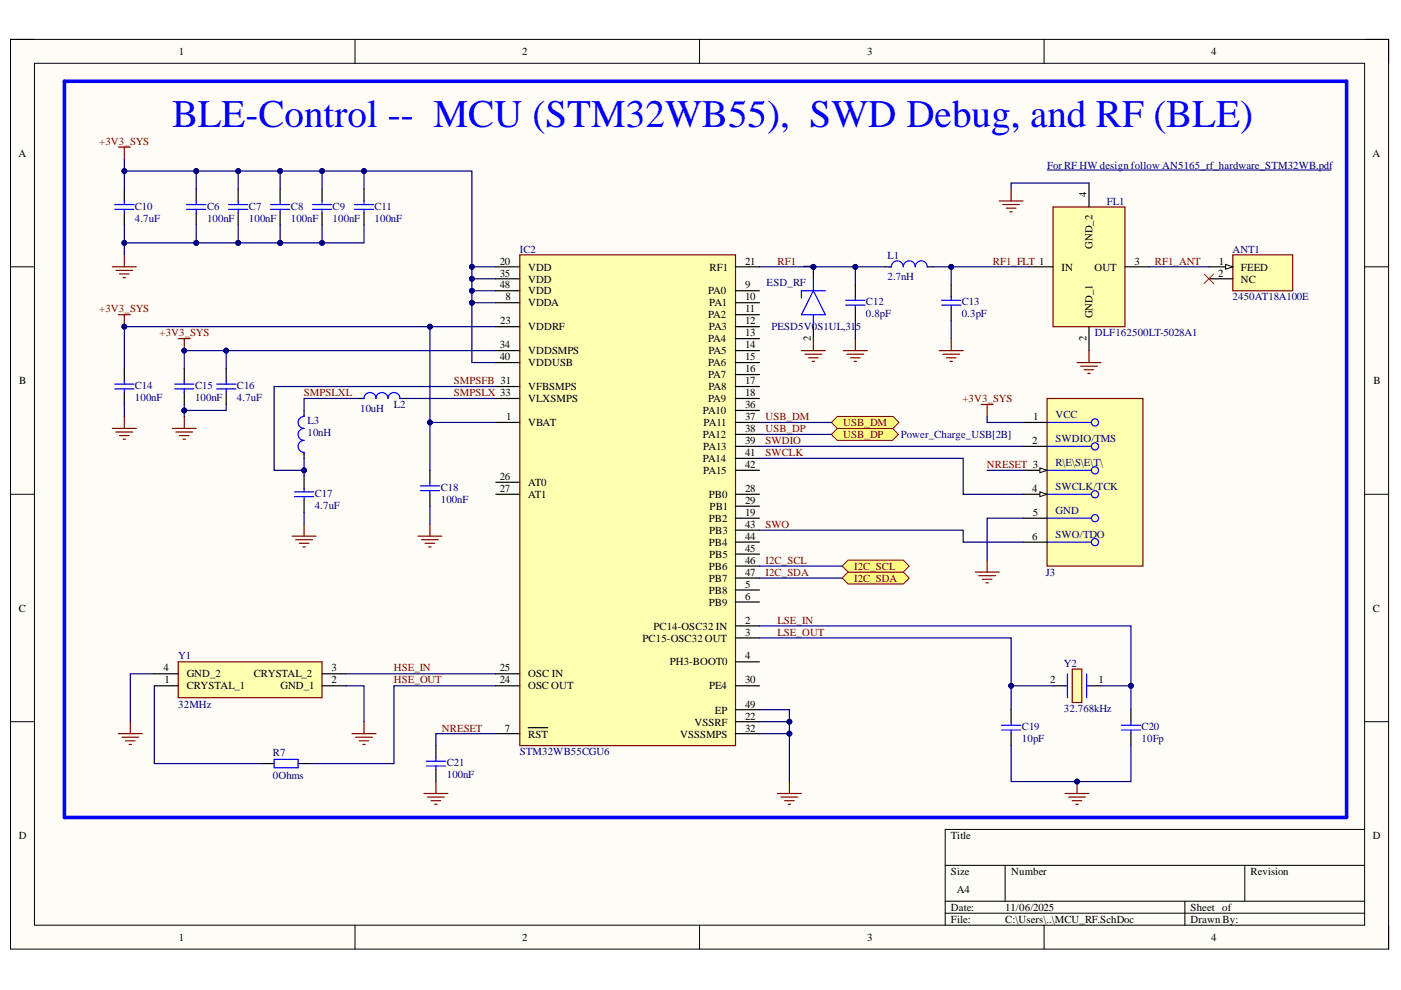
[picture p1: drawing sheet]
<svg xmlns="http://www.w3.org/2000/svg" width="297mm" height="210mm" viewBox="0 0 297 210" stroke-linecap="round" stroke-linejoin="round" font-family="sans-serif">
<path d="M2.2 8.4h292.2v192.8h-292.2z" fill-rule="evenodd" fill="#fffcf8"/>
<path d="M2.2 8.4h292.2v192.8h-292.2z" fill="none" stroke="#000" stroke-width=".21"/>
<path d="M7.3 13.4h282v182.8h-282z" fill-rule="evenodd" fill="#fffcf8"/>
<g fill="none" stroke="#000" stroke-width=".21">
<path d="M2.2 8.3h5.1M7.3 13.4h282v182.8h-282zM75.3 8.3v5.1M148.3 8.3v5.1M221.4 8.4v5M289.3 8.4h5.1v5M2.2 56.6h5.1M289.3 56.6h5.1M2.2 104.8h5.1M289.3 104.8h5.1M2.2 153h5.1M289.3 153h5.1"/>
<path d="M289.3 175.9h-88.9v20.3M75.3 196.2v5M148.3 196.2v5M200.4 183.5h88.9M200.4 191.1h88.9M200.4 193.6h88.9M213.1 183.5v7.6M221.4 196.2v5M251.2 191.1v5.1M263.9 183.5v7.6M294.4 196.2v5"/>
</g>
<path d="M110.2 54h45.7v104.1h-45.7z" fill-rule="evenodd" fill="#ffffb0"/>
<path d="M25.1 31.2h2.5M26.4 31.2v2.5M23.8 56.6h5.1M24.6 57.3h3.5M25.3 58.1h2.1M26.1 58.9h.5M26.4 54v2.6M110.2 54h45.7v104.1h-45.7zM37.8 71.8h2.5M39.1 71.8v2.5" fill="none" stroke="#800000" stroke-width=".25"/>
<g fill="none" stroke="#000" stroke-width=".25">
<path d="M26.4 40.1v2.5M26.4 45.2v2.5M41.6 40.1v2.5M41.6 45.2v2.5M50.5 40.1v2.5M50.5 45.2v2.5M59.4 40.1v2.5M59.4 45.2v2.5M68.3 40.1v2.5M68.3 45.2v2.5M105.1 56.6h5.1M105.1 59.1h5.1"/>
<path d="M155.9 56.6h5.1M105.1 61.6h5.1M105.1 64.2h5.1M105.1 69.3h5.1M105.1 74.3h5.1M105.1 76.9h5.1M155.9 61.6h5.1M155.9 64.2h5.1M155.9 69.3h5.1M155.9 74.3h5.1M155.9 76.9h5.1M155.9 66.7h5.1"/>
<path d="M155.9 71.8h5.1M155.9 79.4h5.1M105.1 82h5.1M105.1 84.5h5.1M105.1 89.6h5.1M155.9 82h5.1M155.9 84.5h5.1M155.9 87h5.1M155.9 89.6h5.1M155.9 92.1h5.1M155.9 94.6h5.1M155.9 97.2h5.1"/>
<path d="M155.9 99.7h5.1M105.1 104.8h5.1M105.1 102.3h5.1M155.9 104.8h5.1M155.9 107.3h5.1M155.9 109.9h5.1M155.9 112.4h5.1M155.9 114.9h5.1M155.9 117.5h5.1M155.9 132.7h5.1M155.9 135.2h5.1M155.9 120h5.1"/>
<path d="M155.9 122.6h5.1M155.9 125.1h5.1M155.9 127.6h5.1M105.1 155.6h5.1M105.1 145.4h5.1M105.1 142.9h5.1M112 154.3h4.1M155.9 153h5.1M155.9 155.6h5.1M155.9 150.5h5.1M155.9 140.3h5.1M155.9 145.4h5.1"/>
</g>
<g fill="none" stroke="#00f" stroke-width=".25">
<path d="M24.3 43.4h4.1M24.3 44.4h4.1M26.4 42.6v.8M26.4 44.4v.8M39.6 43.4h4M39.6 44.4h4M41.6 42.6v.8M41.6 44.4v.8M48.5 43.4h4M48.5 44.4h4M50.5 42.6v.8M50.5 44.4v.8"/>
<path d="M57.4 43.4h4M57.4 44.4h4M59.4 42.6v.8M59.4 44.4v.8M66.3 43.4h4M66.3 44.4h4M68.3 42.6v.8M68.3 44.4v.8"/>
</g>
<circle cx="39.1" cy="74.3" r=".51" fill="#000080"/>
<circle cx="39.1" cy="74.3" r=".51" fill="none" stroke="#000080" stroke-width=".21"/>
<g fill="none" stroke="#800000" stroke-width=".25">
<path d="M25.1 66.7h2.5M26.4 66.7v2.6M23.8 90.8h5.1M24.6 91.6h3.5M25.3 92.4h2.1M26.1 93.1h.5M26.4 88.3v2.5M36.5 90.8h5.1M37.3 91.6h3.5M38 92.4h2.1M38.8 93.1h.5M39.1 88.3v2.5"/>
<path d="M61.9 113.7h5.1M62.7 114.4h3.6M63.5 115.2h2M64.2 116h.5M64.5 111.1v2.6M88.6 113.7h5.1M89.4 114.4h3.5M90.1 115.2h2.1M90.9 116h.5M91.2 111.1v2.6M164.8 168.2h5.1M165.6 169h3.5"/>
<path d="M166.4 169.8h2M167.1 170.5h.5M167.4 165.7v2.5"/>
</g>
<g fill="none" stroke="#000" stroke-width=".25">
<path d="M77.2 40.1v2.5M77.2 45.2v2.5M26.4 78.1v2.6M39.1 78.1v2.6M48 78.1v2.6M26.4 83.2v2.6M39.1 83.2v2.6M48 83.2v2.6M64.5 87v1.3M64.5 95.9v1.3M75.9 84.5h1.3M84.8 84.5h1.3"/>
<path d="M91.2 99.7v2.6M64.5 101v2.5M64.5 106.1v2.5M91.2 104.8v2.5"/>
</g>
<g fill="none" stroke="#00f" stroke-width=".25">
<path d="M75.1 43.4h4.1M75.1 44.4h4.1M77.2 42.6v.8M77.2 44.4v.8M24.3 81.4h4.1M24.3 82.5h4.1M26.4 80.7v.7M26.4 82.5v.7M37 81.4h4.1M37 82.5h4.1M39.1 80.7v.7M39.1 82.5v.7"/>
<path d="M45.9 81.4h4.1M45.9 82.5h4.1M48 80.7v.7M48 82.5v.7M64.5 88v.3a1.27 1.27 0 0 0-1.3 1.3 1.27 1.27 0 0 0 1.3 1.2 1.27 1.27 0 0 0-1.3 1.3 1.27 1.27 0 0 0 1.3 1.3 1.27 1.27 0 0 0-1.3 1.2 1.27 1.27 0 0 0 1.3 1.3v.5M76.7 84.5h.5a1.27 1.27 0 0 1 1.2-1.3 1.27 1.27 0 0 1 1.3 1.3 1.27 1.27 0 0 1 1.3-1.3 1.27 1.27 0 0 1 1.3 1.3 1.27 1.27 0 0 1 1.2-1.3 1.27 1.27 0 0 1 1.3 1.3h.3M62.4 104.3h4.1M62.4 105.3h4.1M64.5 103.5v.8M64.5 105.3v.8M89.1 103h4.1M89.1 104h4.1"/>
<path d="M91.2 102.3v.7M91.2 104v.8"/>
</g>
<circle cx="26.4" cy="69.3" r=".51" fill="#000080"/>
<circle cx="26.4" cy="69.3" r=".51" fill="none" stroke="#000080" stroke-width=".21"/>
<path d="M37.8 140.3h30.5v7.6h-30.5z" fill-rule="evenodd" fill="#ffffb0"/>
<path d="M25.1 155.6h5.1M25.9 156.3h3.5M26.6 157.1h2M27.4 157.8h.5M27.6 153v2.6M37.8 140.3h30.5v7.6h-30.5zM74.6 155.6h5.1M75.4 156.3h3.6M76.2 157.1h2M76.9 157.8h.5M77.2 153v2.6" fill="none" stroke="#800000" stroke-width=".25"/>
<path d="M32.7 145.4h5.1M32.7 142.9h5.1M68.3 145.4h5.1M68.3 142.9h5.1" fill="none" stroke="#000" stroke-width=".25"/>
<path d="M227.3 141.9h2.1v7.1h-2.1z" fill-rule="evenodd" fill="#ffffb0"/>
<path d="M227.3 141.9h2.1v7.1h-2.1zM225.8 168.2h5.1M226.6 169h3.5M227.3 169.8h2.1M228.1 170.5h.5M228.4 165.7v2.5" fill="none" stroke="#800000" stroke-width=".25"/>
<path d="M214.4 150.5v2.5M214.4 155.6v2.5M223.3 145.4h2.5M230.9 145.4h2.5M239.8 150.5v2.5M239.8 155.6v2.5" fill="none" stroke="#000" stroke-width=".25"/>
<path d="M212.3 153.8h4.1M212.3 154.8h4.1M214.4 153v.8M214.4 154.8v.8M225.8 145.4h.5M226.3 142.9v5M230.4 142.9v5M230.4 145.4h.5M237.7 153.8h4.1M237.7 154.8h4.1M239.8 153v.8M239.8 154.8v.8" fill="none" stroke="#00f" stroke-width=".25"/>
<circle cx="228.3" cy="165.7" r=".51" fill="#000080"/>
<g fill="none" stroke="#000080" stroke-width=".21">
<path d="M222 36.1h60.2"/>
<circle cx="228.3" cy="165.7" r=".51"/>
</g>
<path d="M181.4 60.4v2.5M181.4 65.5v2.5M201.7 60.4v2.5M201.7 65.5v2.5" fill="none" stroke="#000" stroke-width=".25"/>
<path d="M179.3 63.7h4.1M179.3 64.7h4.1M181.4 62.9v.8M181.4 64.7v.8M199.6 63.7h4.1M199.6 64.7h4.1M201.7 62.9v.8M201.7 64.7v.8" fill="none" stroke="#00f" stroke-width=".25"/>
<path d="M223.3 43.9h15.2v25.4h-15.2z" fill-rule="evenodd" fill="#ffffb0"/>
<path d="M223.3 43.9h15.2v25.4h-15.2z" fill="none" stroke="#800000" stroke-width=".25"/>
<path d="M230.9 38.8v5.1M187.7 56.6h1.3M196.6 56.6h1.3M218.2 56.6h5.1M238.5 56.6h5.1M230.9 69.3v5" fill="none" stroke="#000" stroke-width=".25"/>
<path d="M188.5 56.6h.5a1.27 1.27 0 0 1 1.2-1.3 1.27 1.27 0 0 1 1.3 1.3 1.27 1.27 0 0 1 1.3-1.3 1.27 1.27 0 0 1 1.2 1.3 1.27 1.27 0 0 1 1.3-1.3 1.27 1.27 0 0 1 1.3 1.3h.2" fill="none" stroke="#00f" stroke-width=".25"/>
<path d="M261.4 54h12.7v7.7h-12.7z" fill-rule="evenodd" fill="#ffffb0"/>
<path d="M261.4 54h12.7v7.7h-12.7z" fill="none" stroke="#800000" stroke-width=".25"/>
<path d="M256.3 56.6h5.1" fill="none" stroke="#000" stroke-width=".25"/>
<path d="M259.9 56.1l1.5 .5-1.5 .5z" fill="#f8fcff"/>
<path d="M259.9 56.1l1.5 .5-1.5 .5z" fill="none" stroke="#000" stroke-width=".21"/>
<path d="M256.3 59.1h5.1M55.6 161.9h2.5M63.2 161.9h2.5" fill="none" stroke="#000" stroke-width=".25"/>
<g fill="none" stroke="#800000" stroke-width=".25">
<path d="M211.8 42.6h5.1M212.6 43.4h3.6M213.4 44.1h2M214.1 44.9h.5M214.4 40.1v2.5M178.8 74.3h5.1M179.6 75.1h3.5M180.3 75.9h2.1M181.1 76.6h.5M181.4 71.8v2.5M199.1 74.3h5.1M199.9 75.1h3.5"/>
<path d="M200.7 75.9h2M201.4 76.6h.5M201.7 71.8v2.5M228.4 76.9h5M229.1 77.6h3.6M229.9 78.4h2M230.6 79.2h.5M230.9 74.3v2.6"/>
</g>
<path d="M255.3 58.1l2 2M257.3 58.1l-2 2" fill="none" stroke="#f00" stroke-width=".21"/>
<path d="M58.1 161h5.1v1.8h-5.1z" fill="none" stroke="#00f" stroke-width=".25"/>
<path d="M222 84.5h20.3v35.5h-20.3z" fill-rule="evenodd" fill="#ffffb0"/>
<path d="M222 84.5h20.3v35.5h-20.3z" fill="none" stroke="#800000" stroke-width=".25"/>
<g fill="none" stroke="#00f" stroke-width=".25">
<path d="M222 89.6h9.4M222 94.6h9.4M222 99.7h9.4M222 104.8h9.4M222 109.9h9.4M222 114.9h9.4"/>
<circle cx="232.2" cy="99.7" r=".76"/>
<circle cx="232.2" cy="94.6" r=".76"/>
<circle cx="232.2" cy="89.6" r=".76"/>
<circle cx="232.2" cy="109.9" r=".76"/>
<circle cx="232.2" cy="114.9" r=".76"/>
<circle cx="232.2" cy="104.8" r=".76"/>
</g>
<path d="M216.9 89.6h5.1M216.9 94.6h5.1M216.9 99.7h5.1" fill="none" stroke="#000" stroke-width=".25"/>
<path d="M220.5 99.2l1.5 .5-1.5 .5z" fill="#f8fcff"/>
<path d="M220.5 99.2l1.5 .5-1.5 .5z" fill="none" stroke="#000" stroke-width=".21"/>
<path d="M216.9 104.8h5.1" fill="none" stroke="#000" stroke-width=".25"/>
<path d="M220.5 104.3l1.5 .5-1.5 .5z" fill="#f8fcff"/>
<path d="M220.5 104.3l1.5 .5-1.5 .5z" fill="none" stroke="#000" stroke-width=".21"/>
<path d="M216.9 109.9h5.1M216.9 114.9h5.1M92.4 158.1v2.5M92.4 163.2v2.5" fill="none" stroke="#000" stroke-width=".25"/>
<path d="M208 85.8h2.6M209.3 85.8v2.5M209.3 118.7v2.6M206.8 121.3h5M207.5 122.1h3.6M208.3 122.8h2M209 123.6h.5M89.9 168.2h5.1M90.6 169h3.6M91.4 169.8h2M92.2 170.5h.5M92.4 165.7v2.5" fill="none" stroke="#800000" stroke-width=".25"/>
<path d="M90.4 161.4h4M90.4 162.4h4M92.4 160.6v.8M92.4 162.4v.8" fill="none" stroke="#00f" stroke-width=".25"/>
<path d="M13.7 17.2h271.8v156.1h-271.8z" fill="none" stroke="#00f" stroke-width=".76"/>
<path d="M178.5 122.6l1.3-1.3h11.7l1.3 1.3-1.3 1.2h-11.7z" fill-rule="evenodd" fill="#ffff80"/>
<path d="M178.5 122.6l1.3-1.3h11.7l1.3 1.3-1.3 1.2h-11.7z" fill="none" stroke="#800000" stroke-width=".21"/>
<path d="M179.8 118.7h11.7l1.3 1.3-1.3 1.3h-11.7l-1.3-1.3z" fill-rule="evenodd" fill="#ffff80"/>
<path d="M179.8 118.7h11.7l1.3 1.3-1.3 1.3h-11.7l-1.3-1.3z" fill="none" stroke="#800000" stroke-width=".21"/>
<path d="M176.3 92.1l1.2-1.3h11.7l1.3 1.3-1.3 1.3h-11.7z" fill-rule="evenodd" fill="#ffff80"/>
<path d="M176.3 92.1l1.2-1.3h11.7l1.3 1.3-1.3 1.3h-11.7z" fill="none" stroke="#800000" stroke-width=".21"/>
<path d="M177.5 88.3h11.8l1.3 1.3-1.3 1.2h-11.8l-1.2-1.2z" fill-rule="evenodd" fill="#ffff80"/>
<path d="M177.5 88.3h11.8l1.3 1.3-1.3 1.2h-11.8l-1.2-1.2z" fill="none" stroke="#800000" stroke-width=".21"/>
<path d="M172.4 69.3v2.5" fill="none" stroke="#000" stroke-width=".25"/>
<path d="M172.4 59.1v2.5M172.4 61.7l2.6 5h-5.1zM172.4 66.7v2.6M175 61.7h-5.1v1.5" fill="none" stroke="#00f" stroke-width=".25"/>
<path d="M50.5 47.7v3.8" fill="none" stroke="#000080" stroke-width=".25"/>
<circle cx="50.5" cy="51.5" r=".51" fill="#000080"/>
<circle cx="50.5" cy="51.5" r=".51" fill="none" stroke="#000080" stroke-width=".21"/>
<path d="M59.4 47.7v3.8" fill="none" stroke="#000080" stroke-width=".25"/>
<circle cx="59.4" cy="51.5" r=".51" fill="#000080"/>
<circle cx="59.4" cy="51.5" r=".51" fill="none" stroke="#000080" stroke-width=".21"/>
<path d="M50.5 36.3v3.8" fill="none" stroke="#000080" stroke-width=".25"/>
<circle cx="50.5" cy="36.3" r=".51" fill="#000080"/>
<circle cx="50.5" cy="36.3" r=".51" fill="none" stroke="#000080" stroke-width=".21"/>
<path d="M59.4 36.3v3.8" fill="none" stroke="#000080" stroke-width=".25"/>
<circle cx="59.4" cy="36.3" r=".51" fill="#000080"/>
<circle cx="59.4" cy="36.3" r=".51" fill="none" stroke="#000080" stroke-width=".21"/>
<path d="M41.6 36.3v3.8" fill="none" stroke="#000080" stroke-width=".25"/>
<circle cx="41.6" cy="36.3" r=".51" fill="#000080"/>
<circle cx="41.6" cy="36.3" r=".51" fill="none" stroke="#000080" stroke-width=".21"/>
<path d="M26.4 36.3v3.8" fill="none" stroke="#000080" stroke-width=".25"/>
<circle cx="26.4" cy="36.3" r=".51" fill="#000080"/>
<circle cx="26.4" cy="36.3" r=".51" fill="none" stroke="#000080" stroke-width=".21"/>
<path d="M26.4 33.7v2.6h73.6v20.3h5.1" fill="none" stroke="#000080" stroke-width=".25"/>
<circle cx="26.4" cy="36.3" r=".51" fill="#000080"/>
<circle cx="26.4" cy="36.3" r=".51" fill="none" stroke="#000080" stroke-width=".21"/>
<circle cx="41.6" cy="36.3" r=".51" fill="#000080"/>
<circle cx="41.6" cy="36.3" r=".51" fill="none" stroke="#000080" stroke-width=".21"/>
<circle cx="50.5" cy="36.3" r=".51" fill="#000080"/>
<circle cx="50.5" cy="36.3" r=".51" fill="none" stroke="#000080" stroke-width=".21"/>
<circle cx="59.4" cy="36.3" r=".51" fill="#000080"/>
<circle cx="59.4" cy="36.3" r=".51" fill="none" stroke="#000080" stroke-width=".21"/>
<circle cx="68.3" cy="36.3" r=".51" fill="#000080"/>
<circle cx="68.3" cy="36.3" r=".51" fill="none" stroke="#000080" stroke-width=".21"/>
<circle cx="77.2" cy="36.3" r=".51" fill="#000080"/>
<circle cx="77.2" cy="36.3" r=".51" fill="none" stroke="#000080" stroke-width=".21"/>
<circle cx="100" cy="56.6" r=".51" fill="#000080"/>
<circle cx="100" cy="56.6" r=".51" fill="none" stroke="#000080" stroke-width=".21"/>
<path d="M100 59.1h5.1" fill="none" stroke="#000080" stroke-width=".25"/>
<circle cx="100" cy="59.1" r=".51" fill="#000080"/>
<circle cx="100" cy="59.1" r=".51" fill="none" stroke="#000080" stroke-width=".21"/>
<path d="M59.4 51.5h-33v2.5" fill="none" stroke="#000080" stroke-width=".25"/>
<circle cx="26.4" cy="51.5" r=".51" fill="#000080"/>
<circle cx="26.4" cy="51.5" r=".51" fill="none" stroke="#000080" stroke-width=".21"/>
<circle cx="41.6" cy="51.5" r=".51" fill="#000080"/>
<circle cx="41.6" cy="51.5" r=".51" fill="none" stroke="#000080" stroke-width=".21"/>
<circle cx="50.5" cy="51.5" r=".51" fill="#000080"/>
<circle cx="50.5" cy="51.5" r=".51" fill="none" stroke="#000080" stroke-width=".21"/>
<circle cx="59.4" cy="51.5" r=".51" fill="#000080"/>
<circle cx="59.4" cy="51.5" r=".51" fill="none" stroke="#000080" stroke-width=".21"/>
<path d="M26.4 47.7v3.8" fill="none" stroke="#000080" stroke-width=".25"/>
<circle cx="26.4" cy="51.5" r=".51" fill="#000080"/>
<circle cx="26.4" cy="51.5" r=".51" fill="none" stroke="#000080" stroke-width=".21"/>
<path d="M41.6 47.7v3.8" fill="none" stroke="#000080" stroke-width=".25"/>
<circle cx="41.6" cy="51.5" r=".51" fill="#000080"/>
<circle cx="41.6" cy="51.5" r=".51" fill="none" stroke="#000080" stroke-width=".21"/>
<path d="M100 56.6v5h5.1" fill="none" stroke="#000080" stroke-width=".25"/>
<circle cx="100" cy="61.6" r=".51" fill="#000080"/>
<circle cx="100" cy="61.6" r=".51" fill="none" stroke="#000080" stroke-width=".21"/>
<circle cx="100" cy="59.1" r=".51" fill="#000080"/>
<circle cx="100" cy="59.1" r=".51" fill="none" stroke="#000080" stroke-width=".21"/>
<circle cx="100" cy="56.6" r=".51" fill="#000080"/>
<circle cx="100" cy="56.6" r=".51" fill="none" stroke="#000080" stroke-width=".21"/>
<path d="M64.5 97.2v3.8M75.9 84.5h-11.4v2.5M86.1 84.5h19M64.5 108.6v2.5M91.2 107.3v3.8" fill="none" stroke="#000080" stroke-width=".25"/>
<circle cx="64.5" cy="99.7" r=".51" fill="#000080"/>
<circle cx="64.5" cy="99.7" r=".51" fill="none" stroke="#000080" stroke-width=".21"/>
<path d="M77.2 36.3v3.8" fill="none" stroke="#000080" stroke-width=".25"/>
<circle cx="77.2" cy="36.3" r=".51" fill="#000080"/>
<circle cx="77.2" cy="36.3" r=".51" fill="none" stroke="#000080" stroke-width=".21"/>
<path d="M68.3 47.7v3.8" fill="none" stroke="#000080" stroke-width=".25"/>
<circle cx="68.3" cy="51.5" r=".51" fill="#000080"/>
<circle cx="68.3" cy="51.5" r=".51" fill="none" stroke="#000080" stroke-width=".21"/>
<path d="M68.3 36.3v3.8" fill="none" stroke="#000080" stroke-width=".25"/>
<circle cx="68.3" cy="36.3" r=".51" fill="#000080"/>
<circle cx="68.3" cy="36.3" r=".51" fill="none" stroke="#000080" stroke-width=".21"/>
<path d="M77.2 47.7v3.8h-17.8" fill="none" stroke="#000080" stroke-width=".25"/>
<circle cx="68.3" cy="51.5" r=".51" fill="#000080"/>
<circle cx="68.3" cy="51.5" r=".51" fill="none" stroke="#000080" stroke-width=".21"/>
<circle cx="59.4" cy="51.5" r=".51" fill="#000080"/>
<circle cx="59.4" cy="51.5" r=".51" fill="none" stroke="#000080" stroke-width=".21"/>
<path d="M100 64.2v12.7h5.1" fill="none" stroke="#000080" stroke-width=".25"/>
<circle cx="100" cy="64.2" r=".51" fill="#000080"/>
<circle cx="100" cy="64.2" r=".51" fill="none" stroke="#000080" stroke-width=".21"/>
<path d="M39.1 85.8v1.2h8.9v-1.2" fill="none" stroke="#000080" stroke-width=".25"/>
<circle cx="39.1" cy="87" r=".51" fill="#000080"/>
<circle cx="39.1" cy="87" r=".51" fill="none" stroke="#000080" stroke-width=".21"/>
<path d="M39.1 87v1.3" fill="none" stroke="#000080" stroke-width=".25"/>
<circle cx="39.1" cy="87" r=".51" fill="#000080"/>
<circle cx="39.1" cy="87" r=".51" fill="none" stroke="#000080" stroke-width=".21"/>
<path d="M105.1 69.3h-78.7v8.8" fill="none" stroke="#000080" stroke-width=".25"/>
<circle cx="91.1" cy="69.3" r=".51" fill="#000080"/>
<circle cx="91.1" cy="69.3" r=".51" fill="none" stroke="#000080" stroke-width=".21"/>
<circle cx="26.4" cy="69.3" r=".51" fill="#000080"/>
<circle cx="26.4" cy="69.3" r=".51" fill="none" stroke="#000080" stroke-width=".21"/>
<path d="M48 74.3v3.8M26.4 85.8v2.5" fill="none" stroke="#000080" stroke-width=".25"/>
<circle cx="48" cy="74.3" r=".51" fill="#000080"/>
<circle cx="48" cy="74.3" r=".51" fill="none" stroke="#000080" stroke-width=".21"/>
<path d="M100 61.6v2.6h5.1" fill="none" stroke="#000080" stroke-width=".25"/>
<circle cx="100" cy="64.2" r=".51" fill="#000080"/>
<circle cx="100" cy="64.2" r=".51" fill="none" stroke="#000080" stroke-width=".21"/>
<circle cx="100" cy="61.6" r=".51" fill="#000080"/>
<circle cx="100" cy="61.6" r=".51" fill="none" stroke="#000080" stroke-width=".21"/>
<path d="M105.1 74.3h-66v3.8" fill="none" stroke="#000080" stroke-width=".25"/>
<circle cx="39.1" cy="74.3" r=".51" fill="#000080"/>
<circle cx="39.1" cy="74.3" r=".51" fill="none" stroke="#000080" stroke-width=".21"/>
<circle cx="48" cy="74.3" r=".51" fill="#000080"/>
<circle cx="48" cy="74.3" r=".51" fill="none" stroke="#000080" stroke-width=".21"/>
<path d="M105.1 89.6h-13.9v10.1" fill="none" stroke="#000080" stroke-width=".25"/>
<circle cx="91.1" cy="89.6" r=".51" fill="#000080"/>
<circle cx="91.1" cy="89.6" r=".51" fill="none" stroke="#000080" stroke-width=".21"/>
<path d="M161 150.5h6.4v15.2" fill="none" stroke="#000080" stroke-width=".25"/>
<circle cx="167.4" cy="153" r=".51" fill="#000080"/>
<circle cx="167.4" cy="153" r=".51" fill="none" stroke="#000080" stroke-width=".21"/>
<circle cx="167.4" cy="155.6" r=".51" fill="#000080"/>
<circle cx="167.4" cy="155.6" r=".51" fill="none" stroke="#000080" stroke-width=".21"/>
<path d="M161 153h6.4" fill="none" stroke="#000080" stroke-width=".25"/>
<circle cx="167.4" cy="153" r=".51" fill="#000080"/>
<circle cx="167.4" cy="153" r=".51" fill="none" stroke="#000080" stroke-width=".21"/>
<path d="M105.1 82h-47v17.7h6.4" fill="none" stroke="#000080" stroke-width=".25"/>
<circle cx="64.5" cy="99.7" r=".51" fill="#000080"/>
<circle cx="64.5" cy="99.7" r=".51" fill="none" stroke="#000080" stroke-width=".21"/>
<path d="M161 135.3h53.4v15.2M32.7 142.9h-5.1v10.1M73.4 145.4h3.8v7.6" fill="none" stroke="#000080" stroke-width=".25"/>
<circle cx="214.4" cy="145.4" r=".51" fill="#000080"/>
<circle cx="214.4" cy="145.4" r=".51" fill="none" stroke="#000080" stroke-width=".21"/>
<path d="M161 132.7h78.8v17.8" fill="none" stroke="#000080" stroke-width=".25"/>
<circle cx="239.8" cy="145.4" r=".51" fill="#000080"/>
<circle cx="239.8" cy="145.4" r=".51" fill="none" stroke="#000080" stroke-width=".21"/>
<path d="M233.4 145.4h6.4" fill="none" stroke="#000080" stroke-width=".25"/>
<circle cx="239.8" cy="145.4" r=".51" fill="#000080"/>
<circle cx="239.8" cy="145.4" r=".51" fill="none" stroke="#000080" stroke-width=".21"/>
<path d="M214.4 145.4h8.9" fill="none" stroke="#000080" stroke-width=".25"/>
<circle cx="214.4" cy="145.4" r=".51" fill="#000080"/>
<circle cx="214.4" cy="145.4" r=".51" fill="none" stroke="#000080" stroke-width=".21"/>
<path d="M214.4 158.1v7.6h25.4v-7.6" fill="none" stroke="#000080" stroke-width=".25"/>
<circle cx="228.3" cy="165.7" r=".51" fill="#000080"/>
<circle cx="228.3" cy="165.7" r=".51" fill="none" stroke="#000080" stroke-width=".21"/>
<path d="M161 56.6h26.7M73.4 142.9h31.7" fill="none" stroke="#000080" stroke-width=".25"/>
<circle cx="181.3" cy="56.6" r=".51" fill="#000080"/>
<circle cx="181.3" cy="56.6" r=".51" fill="none" stroke="#000080" stroke-width=".21"/>
<path d="M181.4 56.6v3.8" fill="none" stroke="#000080" stroke-width=".25"/>
<circle cx="181.3" cy="56.6" r=".51" fill="#000080"/>
<circle cx="181.3" cy="56.6" r=".51" fill="none" stroke="#000080" stroke-width=".21"/>
<path d="M197.9 56.6h3.8v3.8" fill="none" stroke="#000080" stroke-width=".25"/>
<circle cx="201.7" cy="56.6" r=".51" fill="#000080"/>
<circle cx="201.7" cy="56.6" r=".51" fill="none" stroke="#000080" stroke-width=".21"/>
<path d="M201.7 56.6h16.5" fill="none" stroke="#000080" stroke-width=".25"/>
<circle cx="201.7" cy="56.6" r=".51" fill="#000080"/>
<circle cx="201.7" cy="56.6" r=".51" fill="none" stroke="#000080" stroke-width=".21"/>
<path d="M230.9 38.8h-16.5v1.3M243.6 56.6h12.7M91.2 69.3v20.3M32.7 145.4v16.5h22.9M105.1 145.4h-21.6v16.5h-17.8" fill="none" stroke="#000080" stroke-width=".25"/>
<circle cx="91.1" cy="89.6" r=".51" fill="#000080"/>
<circle cx="91.1" cy="89.6" r=".51" fill="none" stroke="#000080" stroke-width=".21"/>
<circle cx="91.1" cy="69.3" r=".51" fill="#000080"/>
<circle cx="91.1" cy="69.3" r=".51" fill="none" stroke="#000080" stroke-width=".21"/>
<path d="M161 97.2h43.2v7.6h12.7M161 94.6h55.9M209.3 88.3v1.3h7.6M209.3 99.7h7.6M161 112.4h43.2v2.5h12.7M216.9 109.9h-7.6v8.8M105.1 155.6h-12.7v2.5M161 155.6h6.4" fill="none" stroke="#000080" stroke-width=".25"/>
<circle cx="167.4" cy="155.6" r=".51" fill="#000080"/>
<circle cx="167.4" cy="155.6" r=".51" fill="none" stroke="#000080" stroke-width=".21"/>
<path d="M181.4 68v3.8M201.7 68v3.8M161 89.6h15.3M161 92.1h15.3M161 120h17.5M161 122.6h17.5" fill="none" stroke="#000080" stroke-width=".25"/>
<path d="M169.9 74.3h5.1M170.7 75.1h3.5M171.4 75.9h2.1M172.2 76.6h.5M172.4 71.8v2.5" fill="none" stroke="#800000" stroke-width=".25"/>
<text font-size="8.3" fill="#00f" x="36.5" y="26.9">BLE-Control -- MCU (STM32WB55), SWD Debug, and RF (BLE)</text>
<text font-size="3.5" fill="#000080" x="171.8" y="58.5">PIESD0RF01</text>
<g font-size="2.3">
<text x="37.9" y="11.7">1</text>
<text x="110.7" y="11.7">2</text>
<text x="183.9" y="11.7">3</text>
<text x="256.8" y="11.7">4</text>
<text x="3.9" y="33.3">A</text>
<text x="291" y="33.3">A</text>
<text x="230.4" y="41.8" transform="rotate(-90 230.4 41.8)">4</text>
<text x="231.6" y="52.8" transform="rotate(-90 231.6 52.8)">GND_2</text>
<text x="106" y="56.1">20</text>
<text x="106" y="58.6">35</text>
<text x="112" y="57.4">VDD</text>
<text x="112" y="59.9">VDD</text>
<text x="150.5" y="57.4">RF1</text>
<text x="158" y="56.1">21</text>
<text x="171.9" y="57.1" transform="rotate(-90 171.9 57.1)">1</text>
<text x="225" y="57.4">IN</text>
<text x="232.1" y="57.4">OUT</text>
<text x="240.5" y="56.1">3</text>
<text x="258.3" y="58.6">2</text>
<text x="258.4" y="56.1">1</text>
<text x="263.1" y="57.4">FEED</text>
<text x="263.1" y="59.9">NC</text>
<text x="106" y="61.2">48</text>
<text x="107.2" y="63.7">8</text>
<text x="112" y="62.4">VDD</text>
<text x="112" y="65">VDDA</text>
<text x="150.1" y="62.4">PA0</text>
<text x="150.4" y="65">PA1</text>
<text x="158" y="61.2">9</text>
<text x="158" y="63.7">10</text>
<text x="106.1" y="68.8">23</text>
<text x="112" y="70">VDDRF</text>
<text x="150.1" y="67.5">PA2</text>
<text x="150.3" y="70">PA3</text>
<text x="158" y="66.2">11</text>
<text x="158" y="68.8">12</text>
<text x="158" y="71.3">13</text>
<text x="231.6" y="67.5" transform="rotate(-90 231.6 67.5)">GND_1</text>
<text x="106" y="73.8">34</text>
<text x="106" y="76.4">40</text>
<text x="112" y="75.1">VDDSMPS</text>
<text x="112" y="77.6">VDDUSB</text>
<text x="150.1" y="72.6">PA4</text>
<text x="150.1" y="77.6">PA6</text>
<text x="150.2" y="75.1">PA5</text>
<text x="158" y="73.8">14</text>
<text x="158" y="76.4">15</text>
<text x="171.9" y="72.3" transform="rotate(-90 171.9 72.3)">2</text>
<text x="230.4" y="72.3" transform="rotate(-90 230.4 72.3)">2</text>
<text x="4.1" y="81.4">B</text>
<text x="112" y="82.7">VFBSMPS</text>
<text x="150.1" y="80.2">PA7</text>
<text x="150.2" y="82.7">PA8</text>
<text x="158" y="78.9">16</text>
<text x="158" y="81.4">17</text>
<text x="158" y="84">18</text>
<text x="291.2" y="81.4">B</text>
<text x="107.3" y="89.1">1</text>
<text x="112" y="85.2">VLXSMPS</text>
<text x="149" y="87.8">PA10</text>
<text x="150.1" y="85.2">PA9</text>
<text x="158" y="86.5">36</text>
<text x="158" y="89.1">37</text>
<text x="219" y="89.1">1</text>
<text x="112" y="90.4">VBAT</text>
<text x="149" y="92.9">PA12</text>
<text x="149.1" y="95.5">PA13</text>
<text x="149.2" y="90.4">PA11</text>
<text x="158" y="91.7">38</text>
<text x="158" y="94.2">39</text>
<text x="218.9" y="94.2">2</text>
<text x="106" y="101.8">26</text>
<text x="149" y="98">PA14</text>
<text x="149.1" y="100.5">PA15</text>
<text x="158" y="96.7">41</text>
<text x="158" y="99.3">42</text>
<text x="106" y="104.3">27</text>
<text x="112" y="103.1">AT0</text>
<text x="112" y="105.6">AT1</text>
<text x="150.3" y="105.6">PB0</text>
<text x="158" y="104.3">28</text>
<text x="158" y="106.9">29</text>
<text x="218.9" y="104.3">4</text>
<text x="150.3" y="110.7">PB2</text>
<text x="150.4" y="113.2">PB3</text>
<text x="150.5" y="108.1">PB1</text>
<text x="158" y="109.4">19</text>
<text x="158" y="111.9">43</text>
<text x="219" y="109.4">5</text>
<text x="150.3" y="115.7">PB4</text>
<text x="150.4" y="118.3">PB5</text>
<text x="158" y="114.5">44</text>
<text x="158" y="117">45</text>
<text x="158" y="119.5">46</text>
<text x="218.9" y="114.5">6</text>
<text x="150.3" y="120.8">PB6</text>
<text x="150.3" y="123.3">PB7</text>
<text x="150.3" y="125.9">PB8</text>
<text x="158" y="122.1">47</text>
<text x="158" y="124.6">5</text>
<text x="4" y="129.7">C</text>
<text x="150.3" y="128.4">PB9</text>
<text x="158" y="127.1">6</text>
<text x="291.1" y="129.7">C</text>
<text x="136.2" y="136">PC15-OSC32 OUT</text>
<text x="138.5" y="133.5">PC14-OSC32 IN</text>
<text x="158" y="132.2">2</text>
<text x="158" y="134.7">3</text>
<text x="34.7" y="142.4">4</text>
<text x="39.6" y="143.6">GND_2</text>
<text x="53.8" y="143.6">CRYSTAL_2</text>
<text x="70.3" y="142.4">3</text>
<text x="106" y="142.4">25</text>
<text x="112" y="143.6">OSC IN</text>
<text x="142" y="141.1">PH3-BOOT0</text>
<text x="158" y="139.8">4</text>
<text x="34.8" y="144.9">1</text>
<text x="39.6" y="146.2">CRYSTAL_1</text>
<text x="59.5" y="146.2">GND_1</text>
<text x="70.3" y="144.9">2</text>
<text x="106" y="144.9">24</text>
<text x="112" y="146.2">OSC OUT</text>
<text x="150.4" y="146.2">PE4</text>
<text x="158" y="144.9">30</text>
<text x="222.7" y="144.9">2</text>
<text x="232.9" y="144.9">1</text>
<text x="107.1" y="155.1">7</text>
<text x="147.2" y="153.8">VSSRF</text>
<text x="151.5" y="151.3">EP</text>
<text x="158" y="152.6">22</text>
<text x="158" y="155.1">32</text>
<text x="158" y="150">49</text>
<text x="112" y="156.4">RST</text>
<text x="144.2" y="156.4">VSSSMPS</text>
<text x="4" y="177.9">D</text>
<text x="201.6" y="177.9">Title</text>
<text x="291.1" y="177.9">D</text>
<text x="201.6" y="185.5">Size</text>
<text x="214.4" y="185.5">Number</text>
<text x="265.1" y="185.5">Revision</text>
<text x="202.9" y="189.3">A4</text>
<text x="201.6" y="193.1">Date:</text>
<text x="201.6" y="195.7">File:</text>
<text x="213.1" y="193.1">11/06/2025</text>
<text x="213.1" y="195.7">C:\Users\..\MCU_RF.SchDoc</text>
<text x="252.4" y="193.1">Sheet of</text>
<text x="252.4" y="195.7">Drawn By:</text>
<text x="37.9" y="199.5">1</text>
<text x="110.7" y="199.5">2</text>
<text x="183.9" y="199.5">3</text>
<text x="256.8" y="199.5">4</text>
</g>
<g font-size="2.3" fill="#800000">
<text x="21.1" y="30.8">+3V3_SYS</text>
<text x="164.8" y="56.1">RF1</text>
<text x="210.5" y="56.1">RF1_FLT 1</text>
<text x="244.8" y="56.1">RF1_ANT</text>
<text x="21.1" y="66.2">+3V3_SYS</text>
<text x="33.8" y="71.3">+3V3_SYS</text>
<text x="64.4" y="84">SMPSLXL</text>
<text x="96.2" y="84">SMPSLX 33</text>
<text x="96.2" y="81.4">SMPSFB 31</text>
<text x="162.3" y="89.1">USB_DM</text>
<text x="204.1" y="85.2">+3V3_SYS</text>
<text x="162.3" y="94.2">SWDIO</text>
<text x="162.3" y="91.7">USB_DP</text>
<text x="178.8" y="92.9">USB_DP</text>
<text x="178.8" y="90.4">USB_DM</text>
<text x="162.3" y="96.7">SWCLK</text>
<text x="209.2" y="99.3">NRESET 3</text>
<text x="162.3" y="111.9">SWO</text>
<text x="162.3" y="119.5">I2C_SCL</text>
<text x="162.3" y="122.1">I2C_SDA</text>
<text x="181.1" y="123.3">I2C_SDA</text>
<text x="181.1" y="120.8">I2C_SCL</text>
<text x="164.8" y="132.2">LSE_IN</text>
<text x="164.8" y="134.7">LSE_OUT</text>
<text x="83.5" y="142.4">HSE_IN</text>
<text x="83.5" y="144.9">HSE_OUT</text>
<text x="93.7" y="155.1">NRESET</text>
</g>
<g font-size="2.3" fill="#000080">
<text x="222" y="35.8">For RF HW design follow AN5165_rf_hardware_STM32WB.pdf</text>
<text x="28.6" y="44.4">C10</text>
<text x="28.6" y="47">4.7uF</text>
<text x="43.9" y="44.4">C6</text>
<text x="43.9" y="47">100nF</text>
<text x="52.8" y="44.4">C7</text>
<text x="52.8" y="47">100nF</text>
<text x="61.7" y="44.4">C8</text>
<text x="61.7" y="47">100nF</text>
<text x="70.5" y="44.4">C9</text>
<text x="70.5" y="47">100nF</text>
<text x="79.4" y="44.4">C11</text>
<text x="79.4" y="47">100nF</text>
<text x="234.7" y="43.4">FL1</text>
<text x="110.2" y="53.6">IC2</text>
<text x="261.3" y="53.6">ANT1</text>
<text x="188.2" y="54.8">L1</text>
<text x="188.2" y="59.4">2.7nH</text>
<text x="162.5" y="60.7">ESD_RF</text>
<text x="183.6" y="64.7">C12</text>
<text x="203.9" y="64.7">C13</text>
<text x="261.3" y="63.7">2450AT18A100E</text>
<text x="163.6" y="70">PESD5V0S1UL,31</text>
<text x="181.4" y="70">5</text>
<text x="183.6" y="67.2">0.8pF</text>
<text x="203.9" y="67.2">0.3pF</text>
<text x="232.1" y="71.3">DLF162500LT-5028A1</text>
<text x="28.6" y="82.5">C14</text>
<text x="41.4" y="82.5">C15</text>
<text x="50.2" y="82.5">C16</text>
<text x="28.6" y="85">100nF</text>
<text x="41.4" y="85">100nF</text>
<text x="50.2" y="85">4.7uF</text>
<text x="65.2" y="89.9">L3</text>
<text x="76.4" y="87.3">10uH</text>
<text x="83.5" y="86.5">L2</text>
<text x="223.8" y="88.5">VCC</text>
<text x="65.2" y="92.4">10nH</text>
<text x="191" y="92.9">Power_Charge_USB[2B]</text>
<text x="223.8" y="93.7">SWDIO/TMS</text>
<text x="223.8" y="98.8">R\E\S\E\T\</text>
<text x="66.7" y="105.3">C17</text>
<text x="66.7" y="107.9">4.7uF</text>
<text x="93.5" y="104.1">C18</text>
<text x="93.5" y="106.6">100nF</text>
<text x="223.8" y="103.8">SWCLK/TCK</text>
<text x="223.8" y="108.9">GND</text>
<text x="223.8" y="114">SWO/TDO</text>
<text x="221.7" y="122.1">J3</text>
<text x="37.8" y="139.8">Y1</text>
<text x="225.5" y="141.3">Y2</text>
<text x="37.8" y="150">32MHz</text>
<text x="216.7" y="154.9">C19</text>
<text x="225.5" y="151.1">32.768kHz</text>
<text x="242" y="154.9">C20</text>
<text x="57.8" y="160.3">R7</text>
<text x="110.2" y="160.2">STM32WB55CGU6</text>
<text x="216.7" y="157.4">10pF</text>
<text x="242" y="157.4">10Fp</text>
<text x="57.8" y="165.1">0Ohms</text>
<text x="94.7" y="162.5">C21</text>
<text x="94.7" y="165">100nF</text>
</g>
</svg>
